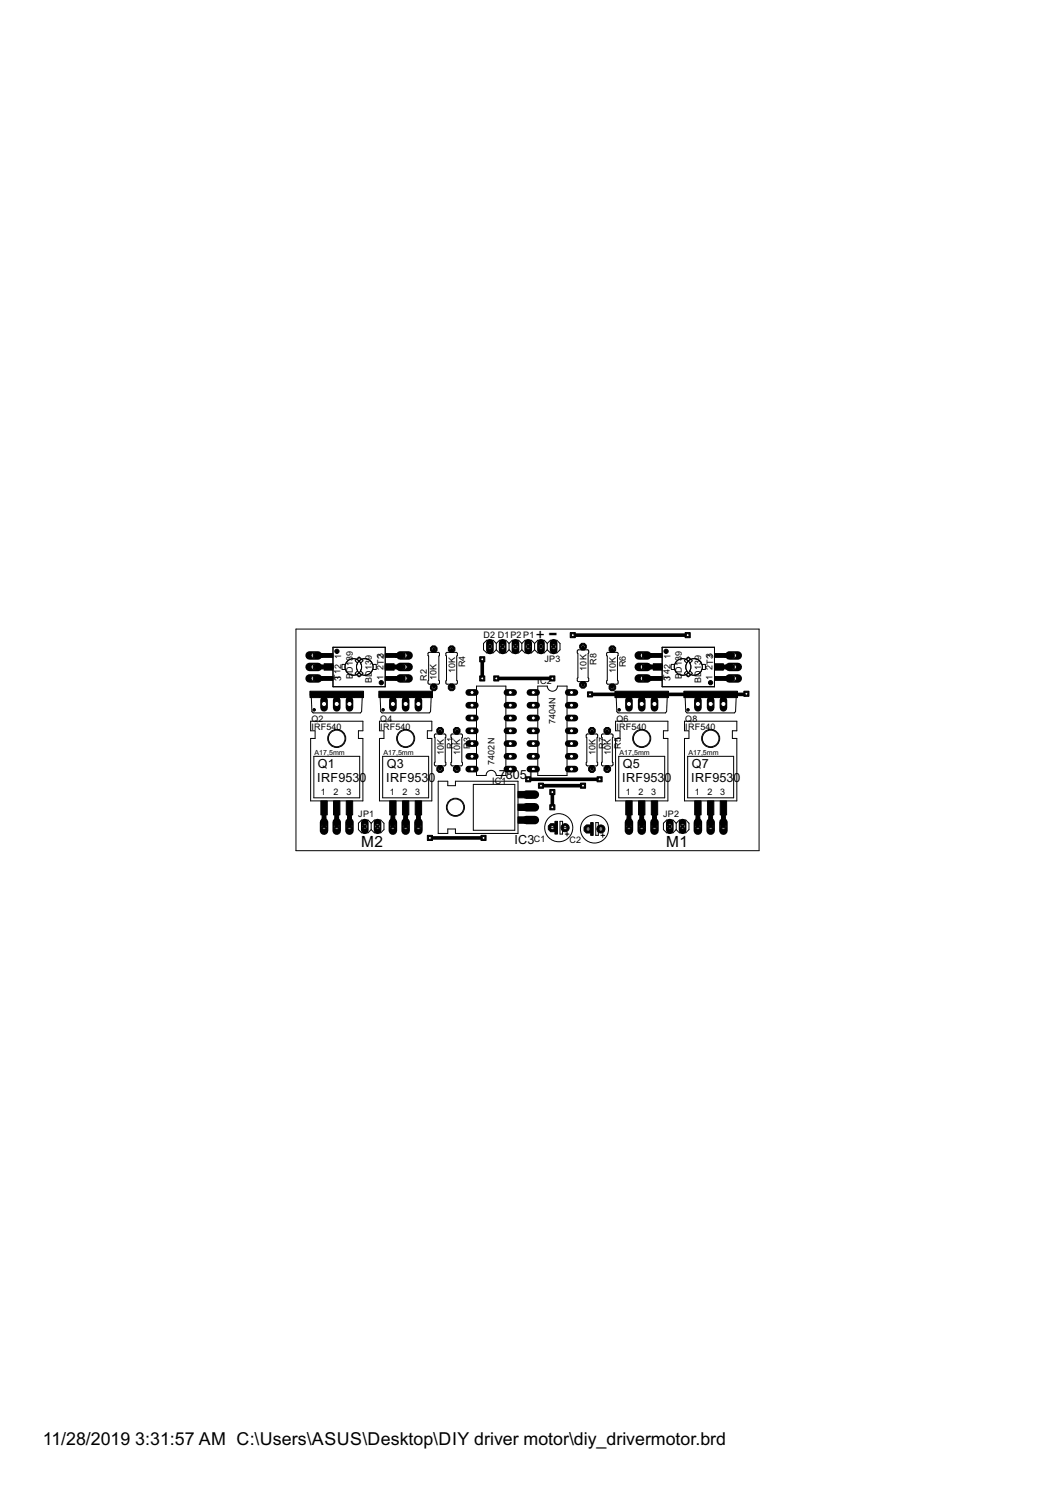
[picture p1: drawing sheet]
<svg xmlns="http://www.w3.org/2000/svg" width="210mm" height="297mm" viewBox="0 0 210 297" stroke-linecap="round" stroke-linejoin="round" font-family="sans-serif">
<path d="M95.9 131.2v3.8M98.7 135h11.2M114 126.4h22.8M148.5 138l-.1 .2h-31M105.1 155h14.2M107.6 156.3h8.4M109.9 157.6v3M85.5 166.7h10.7" fill="none" stroke="#000" stroke-width=".72"/>
<circle cx="109.9" cy="164.7" r=".87" fill="#000" stroke="#000" stroke-width=".2"/>
<circle cx="109.9" cy="164.7" r=".4" fill="#fff" stroke="#000" stroke-width=".2"/>
<circle cx="112.4" cy="164.7" r=".8" fill="#000" stroke="#000" stroke-width=".2"/>
<circle cx="112.4" cy="164.7" r=".4" fill="#fff" stroke="#000" stroke-width=".2"/>
<path d="M64.5 163.6v1.7" fill="none" stroke="#000" stroke-width="1.7"/>
<circle cx="64.5" cy="164.4" r=".55" fill="#fff" stroke="#000" stroke-width=".2"/>
<path d="M67 163.6v1.7" fill="none" stroke="#000" stroke-width="1.7"/>
<circle cx="67" cy="164.4" r=".55" fill="#fff" stroke="#000" stroke-width=".2"/>
<path d="M69.5 163.6v1.7" fill="none" stroke="#000" stroke-width="1.7"/>
<circle cx="69.5" cy="164.4" r=".55" fill="#fff" stroke="#000" stroke-width=".2"/>
<circle cx="87.6" cy="145.4" r=".71" fill="#000" stroke="#000" stroke-width=".2"/>
<circle cx="87.6" cy="145.4" r=".4" fill="#fff" stroke="#000" stroke-width=".2"/>
<circle cx="87.6" cy="153" r=".71" fill="#000" stroke="#000" stroke-width=".2"/>
<circle cx="87.6" cy="153" r=".4" fill="#fff" stroke="#000" stroke-width=".2"/>
<path d="M79.6 135h1.7" fill="none" stroke="#000" stroke-width="1.7"/>
<circle cx="80.5" cy="135" r=".55" fill="#fff" stroke="#000" stroke-width=".2"/>
<path d="M79.6 132.7h1.7" fill="none" stroke="#000" stroke-width="1.7"/>
<circle cx="80.5" cy="132.7" r=".55" fill="#fff" stroke="#000" stroke-width=".2"/>
<path d="M79.6 130.4h1.7" fill="none" stroke="#000" stroke-width="1.7"/>
<circle cx="80.5" cy="130.4" r=".55" fill="#fff" stroke="#000" stroke-width=".2"/>
<path d="M100.9 153h1.3" fill="none" stroke="#000" stroke-width="1.3"/>
<circle cx="101.5" cy="153" r=".4" fill="#fff" stroke="#000" stroke-width=".2"/>
<path d="M100.9 150.5h1.3" fill="none" stroke="#000" stroke-width="1.3"/>
<circle cx="101.5" cy="150.5" r=".4" fill="#fff" stroke="#000" stroke-width=".2"/>
<path d="M100.9 137.8h1.3" fill="none" stroke="#000" stroke-width="1.3"/>
<circle cx="101.5" cy="137.8" r=".4" fill="#fff" stroke="#000" stroke-width=".2"/>
<path d="M93.3 137.8h1.3" fill="none" stroke="#000" stroke-width="1.3"/>
<circle cx="93.9" cy="137.8" r=".4" fill="#fff" stroke="#000" stroke-width=".2"/>
<path d="M100.9 147.9h1.3" fill="none" stroke="#000" stroke-width="1.3"/>
<circle cx="101.5" cy="147.9" r=".4" fill="#fff" stroke="#000" stroke-width=".2"/>
<path d="M100.9 145.4h1.3" fill="none" stroke="#000" stroke-width="1.3"/>
<circle cx="101.5" cy="145.4" r=".4" fill="#fff" stroke="#000" stroke-width=".2"/>
<path d="M100.9 140.3h1.3" fill="none" stroke="#000" stroke-width="1.3"/>
<circle cx="101.5" cy="140.3" r=".4" fill="#fff" stroke="#000" stroke-width=".2"/>
<path d="M100.9 142.9h1.3" fill="none" stroke="#000" stroke-width="1.3"/>
<circle cx="101.5" cy="142.9" r=".4" fill="#fff" stroke="#000" stroke-width=".2"/>
<path d="M93.3 140.3h1.3" fill="none" stroke="#000" stroke-width="1.3"/>
<circle cx="93.9" cy="140.3" r=".4" fill="#fff" stroke="#000" stroke-width=".2"/>
<path d="M93.3 142.9h1.3" fill="none" stroke="#000" stroke-width="1.3"/>
<circle cx="93.9" cy="142.9" r=".4" fill="#fff" stroke="#000" stroke-width=".2"/>
<path d="M93.3 145.4h1.3" fill="none" stroke="#000" stroke-width="1.3"/>
<circle cx="93.9" cy="145.4" r=".4" fill="#fff" stroke="#000" stroke-width=".2"/>
<path d="M93.3 147.9h1.3" fill="none" stroke="#000" stroke-width="1.3"/>
<circle cx="93.9" cy="147.9" r=".4" fill="#fff" stroke="#000" stroke-width=".2"/>
<path d="M93.3 150.5h1.3" fill="none" stroke="#000" stroke-width="1.3"/>
<circle cx="93.9" cy="150.5" r=".4" fill="#fff" stroke="#000" stroke-width=".2"/>
<path d="M93.3 153h1.3" fill="none" stroke="#000" stroke-width="1.3"/>
<circle cx="93.9" cy="153" r=".4" fill="#fff" stroke="#000" stroke-width=".2"/>
<path d="M105.4 137.8h1.4" fill="none" stroke="#000" stroke-width="1.3"/>
<circle cx="106.1" cy="137.8" r=".4" fill="#fff" stroke="#000" stroke-width=".2"/>
<path d="M105.4 140.3h1.4" fill="none" stroke="#000" stroke-width="1.3"/>
<circle cx="106.1" cy="140.3" r=".4" fill="#fff" stroke="#000" stroke-width=".2"/>
<path d="M105.4 153h1.4" fill="none" stroke="#000" stroke-width="1.3"/>
<circle cx="106.1" cy="153" r=".4" fill="#fff" stroke="#000" stroke-width=".2"/>
<path d="M113.1 153h1.3" fill="none" stroke="#000" stroke-width="1.3"/>
<circle cx="113.7" cy="153" r=".4" fill="#fff" stroke="#000" stroke-width=".2"/>
<path d="M105.4 142.9h1.4" fill="none" stroke="#000" stroke-width="1.3"/>
<circle cx="106.1" cy="142.9" r=".4" fill="#fff" stroke="#000" stroke-width=".2"/>
<path d="M105.4 145.4h1.4" fill="none" stroke="#000" stroke-width="1.3"/>
<circle cx="106.1" cy="145.4" r=".4" fill="#fff" stroke="#000" stroke-width=".2"/>
<path d="M105.4 150.5h1.4" fill="none" stroke="#000" stroke-width="1.3"/>
<circle cx="106.1" cy="150.5" r=".4" fill="#fff" stroke="#000" stroke-width=".2"/>
<path d="M105.4 147.9h1.4" fill="none" stroke="#000" stroke-width="1.3"/>
<circle cx="106.1" cy="147.9" r=".4" fill="#fff" stroke="#000" stroke-width=".2"/>
<path d="M113.1 150.5h1.3" fill="none" stroke="#000" stroke-width="1.3"/>
<circle cx="113.7" cy="150.5" r=".4" fill="#fff" stroke="#000" stroke-width=".2"/>
<path d="M113.1 147.9h1.3" fill="none" stroke="#000" stroke-width="1.3"/>
<circle cx="113.7" cy="147.9" r=".4" fill="#fff" stroke="#000" stroke-width=".2"/>
<path d="M113.1 145.4h1.3" fill="none" stroke="#000" stroke-width="1.3"/>
<circle cx="113.7" cy="145.4" r=".4" fill="#fff" stroke="#000" stroke-width=".2"/>
<path d="M113.1 142.9h1.3" fill="none" stroke="#000" stroke-width="1.3"/>
<circle cx="113.7" cy="142.9" r=".4" fill="#fff" stroke="#000" stroke-width=".2"/>
<path d="M113.1 140.3h1.3" fill="none" stroke="#000" stroke-width="1.3"/>
<circle cx="113.7" cy="140.3" r=".4" fill="#fff" stroke="#000" stroke-width=".2"/>
<path d="M113.1 137.8h1.3" fill="none" stroke="#000" stroke-width="1.3"/>
<circle cx="113.7" cy="137.8" r=".4" fill="#fff" stroke="#000" stroke-width=".2"/>
<path d="M78.2 163.6v1.7" fill="none" stroke="#000" stroke-width="1.7"/>
<circle cx="78.2" cy="164.4" r=".55" fill="#fff" stroke="#000" stroke-width=".2"/>
<path d="M80.7 163.6v1.7" fill="none" stroke="#000" stroke-width="1.7"/>
<circle cx="80.7" cy="164.4" r=".55" fill="#fff" stroke="#000" stroke-width=".2"/>
<path d="M83.2 163.6v1.7" fill="none" stroke="#000" stroke-width="1.7"/>
<circle cx="83.2" cy="164.4" r=".55" fill="#fff" stroke="#000" stroke-width=".2"/>
<path d="M61.6 130.4h1.7" fill="none" stroke="#000" stroke-width="1.7"/>
<circle cx="62.4" cy="130.4" r=".55" fill="#fff" stroke="#000" stroke-width=".2"/>
<path d="M61.6 132.7h1.7" fill="none" stroke="#000" stroke-width="1.7"/>
<circle cx="62.4" cy="132.7" r=".55" fill="#fff" stroke="#000" stroke-width=".2"/>
<path d="M61.6 135h1.7" fill="none" stroke="#000" stroke-width="1.7"/>
<circle cx="62.4" cy="135" r=".55" fill="#fff" stroke="#000" stroke-width=".2"/>
<circle cx="86.3" cy="136.8" r=".71" fill="#000" stroke="#000" stroke-width=".2"/>
<circle cx="86.3" cy="136.8" r=".4" fill="#fff" stroke="#000" stroke-width=".2"/>
<circle cx="86.3" cy="129.2" r=".71" fill="#000" stroke="#000" stroke-width=".2"/>
<circle cx="86.3" cy="129.2" r=".4" fill="#fff" stroke="#000" stroke-width=".2"/>
<circle cx="90.9" cy="145.4" r=".71" fill="#000" stroke="#000" stroke-width=".2"/>
<circle cx="90.9" cy="145.4" r=".4" fill="#fff" stroke="#000" stroke-width=".2"/>
<circle cx="90.9" cy="153" r=".71" fill="#000" stroke="#000" stroke-width=".2"/>
<circle cx="90.9" cy="153" r=".4" fill="#fff" stroke="#000" stroke-width=".2"/>
<circle cx="89.9" cy="129.2" r=".71" fill="#000" stroke="#000" stroke-width=".2"/>
<circle cx="89.9" cy="129.2" r=".4" fill="#fff" stroke="#000" stroke-width=".2"/>
<circle cx="89.9" cy="136.8" r=".71" fill="#000" stroke="#000" stroke-width=".2"/>
<circle cx="89.9" cy="136.8" r=".4" fill="#fff" stroke="#000" stroke-width=".2"/>
<path d="M72.6 163.7v1.5" fill="none" stroke="#000" stroke-width="1.5"/>
<circle cx="72.6" cy="164.4" r=".51" fill="#fff" stroke="#000" stroke-width=".2"/>
<path d="M75.1 163.7v1.5" fill="none" stroke="#000" stroke-width="1.5"/>
<circle cx="75.1" cy="164.4" r=".51" fill="#fff" stroke="#000" stroke-width=".2"/>
<path d="M125.1 163.6v1.7" fill="none" stroke="#000" stroke-width="1.7"/>
<circle cx="125.1" cy="164.4" r=".55" fill="#fff" stroke="#000" stroke-width=".2"/>
<path d="M127.7 163.6v1.7" fill="none" stroke="#000" stroke-width="1.7"/>
<circle cx="127.7" cy="164.4" r=".55" fill="#fff" stroke="#000" stroke-width=".2"/>
<path d="M130.2 163.6v1.7" fill="none" stroke="#000" stroke-width="1.7"/>
<circle cx="130.2" cy="164.4" r=".55" fill="#fff" stroke="#000" stroke-width=".2"/>
<path d="M127.1 130.4h1.7" fill="none" stroke="#000" stroke-width="1.7"/>
<circle cx="127.9" cy="130.4" r=".55" fill="#fff" stroke="#000" stroke-width=".2"/>
<path d="M127.1 132.7h1.7" fill="none" stroke="#000" stroke-width="1.7"/>
<circle cx="127.9" cy="132.7" r=".55" fill="#fff" stroke="#000" stroke-width=".2"/>
<path d="M127.1 135h1.7" fill="none" stroke="#000" stroke-width="1.7"/>
<circle cx="127.9" cy="135" r=".55" fill="#fff" stroke="#000" stroke-width=".2"/>
<circle cx="120.8" cy="145.4" r=".71" fill="#000" stroke="#000" stroke-width=".2"/>
<circle cx="120.8" cy="145.4" r=".4" fill="#fff" stroke="#000" stroke-width=".2"/>
<circle cx="120.8" cy="153" r=".71" fill="#000" stroke="#000" stroke-width=".2"/>
<circle cx="120.8" cy="153" r=".4" fill="#fff" stroke="#000" stroke-width=".2"/>
<path d="M138.9 163.6v1.7" fill="none" stroke="#000" stroke-width="1.7"/>
<circle cx="138.9" cy="164.4" r=".55" fill="#fff" stroke="#000" stroke-width=".2"/>
<path d="M141.4 163.6v1.7" fill="none" stroke="#000" stroke-width="1.7"/>
<circle cx="141.4" cy="164.4" r=".55" fill="#fff" stroke="#000" stroke-width=".2"/>
<path d="M143.9 163.6v1.7" fill="none" stroke="#000" stroke-width="1.7"/>
<circle cx="143.9" cy="164.4" r=".55" fill="#fff" stroke="#000" stroke-width=".2"/>
<path d="M145.1 135h1.7" fill="none" stroke="#000" stroke-width="1.7"/>
<circle cx="146" cy="135" r=".55" fill="#fff" stroke="#000" stroke-width=".2"/>
<path d="M145.1 132.7h1.7" fill="none" stroke="#000" stroke-width="1.7"/>
<circle cx="146" cy="132.7" r=".55" fill="#fff" stroke="#000" stroke-width=".2"/>
<path d="M145.1 130.4h1.7" fill="none" stroke="#000" stroke-width="1.7"/>
<circle cx="146" cy="130.4" r=".55" fill="#fff" stroke="#000" stroke-width=".2"/>
<circle cx="121.8" cy="129.2" r=".71" fill="#000" stroke="#000" stroke-width=".2"/>
<circle cx="121.8" cy="129.2" r=".4" fill="#fff" stroke="#000" stroke-width=".2"/>
<circle cx="121.8" cy="136.8" r=".71" fill="#000" stroke="#000" stroke-width=".2"/>
<circle cx="121.8" cy="136.8" r=".4" fill="#fff" stroke="#000" stroke-width=".2"/>
<circle cx="117.8" cy="145.4" r=".71" fill="#000" stroke="#000" stroke-width=".2"/>
<circle cx="117.8" cy="145.4" r=".4" fill="#fff" stroke="#000" stroke-width=".2"/>
<circle cx="117.8" cy="153" r=".71" fill="#000" stroke="#000" stroke-width=".2"/>
<circle cx="117.8" cy="153" r=".4" fill="#fff" stroke="#000" stroke-width=".2"/>
<circle cx="116" cy="128.7" r=".71" fill="#000" stroke="#000" stroke-width=".2"/>
<circle cx="116" cy="128.7" r=".4" fill="#fff" stroke="#000" stroke-width=".2"/>
<circle cx="116" cy="136.2" r=".71" fill="#000" stroke="#000" stroke-width=".2"/>
<circle cx="116" cy="136.2" r=".4" fill="#fff" stroke="#000" stroke-width=".2"/>
<path d="M133.3 163.7v1.5" fill="none" stroke="#000" stroke-width="1.5"/>
<circle cx="133.3" cy="164.4" r=".51" fill="#fff" stroke="#000" stroke-width=".2"/>
<path d="M135.8 163.7v1.5" fill="none" stroke="#000" stroke-width="1.5"/>
<circle cx="135.8" cy="164.4" r=".51" fill="#fff" stroke="#000" stroke-width=".2"/>
<path d="M104.8 163.2h1.6" fill="none" stroke="#000" stroke-width="1.7"/>
<circle cx="105.6" cy="163.2" r=".55" fill="#fff" stroke="#000" stroke-width=".2"/>
<path d="M104.8 160.6h1.6" fill="none" stroke="#000" stroke-width="1.7"/>
<circle cx="105.6" cy="160.6" r=".55" fill="#fff" stroke="#000" stroke-width=".2"/>
<path d="M104.8 158.1h1.6" fill="none" stroke="#000" stroke-width="1.7"/>
<circle cx="105.6" cy="158.1" r=".55" fill="#fff" stroke="#000" stroke-width=".2"/>
<circle cx="117" cy="164.9" r=".87" fill="#000" stroke="#000" stroke-width=".2"/>
<circle cx="117" cy="164.9" r=".4" fill="#fff" stroke="#000" stroke-width=".2"/>
<circle cx="119.5" cy="164.9" r=".8" fill="#000" stroke="#000" stroke-width=".2"/>
<circle cx="119.5" cy="164.9" r=".4" fill="#fff" stroke="#000" stroke-width=".2"/>
<path d="M110.2 127.9v1.5" fill="none" stroke="#000" stroke-width="1.5"/>
<circle cx="110.2" cy="128.7" r=".51" fill="#fff" stroke="#000" stroke-width=".2"/>
<path d="M107.6 127.9v1.5" fill="none" stroke="#000" stroke-width="1.5"/>
<circle cx="107.6" cy="128.7" r=".51" fill="#fff" stroke="#000" stroke-width=".2"/>
<path d="M105.1 127.9v1.5" fill="none" stroke="#000" stroke-width="1.5"/>
<circle cx="105.1" cy="128.7" r=".51" fill="#fff" stroke="#000" stroke-width=".2"/>
<path d="M102.6 127.9v1.5" fill="none" stroke="#000" stroke-width="1.5"/>
<circle cx="102.6" cy="128.7" r=".51" fill="#fff" stroke="#000" stroke-width=".2"/>
<path d="M100 127.9v1.5" fill="none" stroke="#000" stroke-width="1.5"/>
<circle cx="100" cy="128.7" r=".51" fill="#fff" stroke="#000" stroke-width=".2"/>
<path d="M97.5 127.9v1.5" fill="none" stroke="#000" stroke-width="1.5"/>
<circle cx="97.5" cy="128.7" r=".51" fill="#fff" stroke="#000" stroke-width=".2"/>
<path d="M64.5 139.3v1.5" fill="none" stroke="#000" stroke-width="1.5"/>
<circle cx="64.5" cy="140.1" r=".51" fill="#fff" stroke="#000" stroke-width=".2"/>
<path d="M67 139.3v1.5" fill="none" stroke="#000" stroke-width="1.5"/>
<circle cx="67" cy="140.1" r=".51" fill="#fff" stroke="#000" stroke-width=".2"/>
<path d="M69.5 139.3v1.5" fill="none" stroke="#000" stroke-width="1.5"/>
<circle cx="69.5" cy="140.1" r=".51" fill="#fff" stroke="#000" stroke-width=".2"/>
<path d="M78.2 139.3v1.5" fill="none" stroke="#000" stroke-width="1.5"/>
<circle cx="78.2" cy="140.1" r=".51" fill="#fff" stroke="#000" stroke-width=".2"/>
<path d="M80.7 139.3v1.5" fill="none" stroke="#000" stroke-width="1.5"/>
<circle cx="80.7" cy="140.1" r=".51" fill="#fff" stroke="#000" stroke-width=".2"/>
<path d="M83.2 139.3v1.5" fill="none" stroke="#000" stroke-width="1.5"/>
<circle cx="83.2" cy="140.1" r=".51" fill="#fff" stroke="#000" stroke-width=".2"/>
<path d="M125.1 139.3v1.5" fill="none" stroke="#000" stroke-width="1.5"/>
<circle cx="125.1" cy="140.1" r=".51" fill="#fff" stroke="#000" stroke-width=".2"/>
<path d="M127.7 139.3v1.5" fill="none" stroke="#000" stroke-width="1.5"/>
<circle cx="127.7" cy="140.1" r=".51" fill="#fff" stroke="#000" stroke-width=".2"/>
<path d="M130.2 139.3v1.5" fill="none" stroke="#000" stroke-width="1.5"/>
<circle cx="130.2" cy="140.1" r=".51" fill="#fff" stroke="#000" stroke-width=".2"/>
<path d="M138.9 139.3v1.5" fill="none" stroke="#000" stroke-width="1.5"/>
<circle cx="138.9" cy="140.1" r=".51" fill="#fff" stroke="#000" stroke-width=".2"/>
<path d="M141.4 139.3v1.5" fill="none" stroke="#000" stroke-width="1.5"/>
<circle cx="141.4" cy="140.1" r=".51" fill="#fff" stroke="#000" stroke-width=".2"/>
<path d="M143.9 139.3v1.5" fill="none" stroke="#000" stroke-width="1.5"/>
<circle cx="143.9" cy="140.1" r=".51" fill="#fff" stroke="#000" stroke-width=".2"/>
<path d="M98.2 134.5h1.1v1h-1.1z" fill="#000" stroke="#000" stroke-width=".2"/>
<circle cx="98.7" cy="135" r=".3" fill="#fff" stroke="#000" stroke-width=".2"/>
<path d="M109.4 134.5h1v1h-1z" fill="#000" stroke="#000" stroke-width=".2"/>
<circle cx="109.9" cy="135" r=".3" fill="#fff" stroke="#000" stroke-width=".2"/>
<path d="M109.4 157.1h1v1h-1z" fill="#000" stroke="#000" stroke-width=".2"/>
<circle cx="109.9" cy="157.6" r=".3" fill="#fff" stroke="#000" stroke-width=".2"/>
<path d="M109.4 160.1h1v1h-1z" fill="#000" stroke="#000" stroke-width=".2"/>
<circle cx="109.9" cy="160.6" r=".3" fill="#fff" stroke="#000" stroke-width=".2"/>
<path d="M95.7 166.2h1v1h-1z" fill="#000" stroke="#000" stroke-width=".2"/>
<circle cx="96.2" cy="166.7" r=".3" fill="#fff" stroke="#000" stroke-width=".2"/>
<path d="M85 166.2h1v1h-1z" fill="#000" stroke="#000" stroke-width=".2"/>
<circle cx="85.5" cy="166.7" r=".3" fill="#fff" stroke="#000" stroke-width=".2"/>
<path d="M136.3 125.9h1v1h-1z" fill="#000" stroke="#000" stroke-width=".2"/>
<circle cx="136.8" cy="126.4" r=".3" fill="#fff" stroke="#000" stroke-width=".2"/>
<path d="M113.5 125.9h1v1h-1z" fill="#000" stroke="#000" stroke-width=".2"/>
<circle cx="114" cy="126.4" r=".3" fill="#fff" stroke="#000" stroke-width=".2"/>
<path d="M95.4 134.5h1.1v1h-1.1z" fill="#000" stroke="#000" stroke-width=".2"/>
<circle cx="95.9" cy="135" r=".3" fill="#fff" stroke="#000" stroke-width=".2"/>
<path d="M95.4 130.7h1.1v1h-1.1z" fill="#000" stroke="#000" stroke-width=".2"/>
<circle cx="95.9" cy="131.2" r=".3" fill="#fff" stroke="#000" stroke-width=".2"/>
<path d="M116.9 137.6h1v1.1h-1z" fill="#000" stroke="#000" stroke-width=".2"/>
<circle cx="117.4" cy="138.2" r=".3" fill="#fff" stroke="#000" stroke-width=".2"/>
<path d="M148 137.5h1v1h-1z" fill="#000" stroke="#000" stroke-width=".2"/>
<circle cx="148.5" cy="138" r=".3" fill="#fff" stroke="#000" stroke-width=".2"/>
<path d="M107.1 155.8h1v1h-1z" fill="#000" stroke="#000" stroke-width=".2"/>
<circle cx="107.6" cy="156.3" r=".3" fill="#fff" stroke="#000" stroke-width=".2"/>
<path d="M115.5 155.8h1v1h-1z" fill="#000" stroke="#000" stroke-width=".2"/>
<circle cx="116" cy="156.3" r=".3" fill="#fff" stroke="#000" stroke-width=".2"/>
<path d="M104.6 154.5h1v1.1h-1z" fill="#000" stroke="#000" stroke-width=".2"/>
<circle cx="105.1" cy="155" r=".3" fill="#fff" stroke="#000" stroke-width=".2"/>
<path d="M118.8 154.5h1v1.1h-1z" fill="#000" stroke="#000" stroke-width=".2"/>
<circle cx="119.3" cy="155" r=".3" fill="#fff" stroke="#000" stroke-width=".2"/>
<g fill="none" stroke="#000" stroke-width=".2">
<path d="M58.9 125.2h92.1v44h-92.1zM61.9 138.7l.2 2.9 .2 .2h9.4l.2-.2 .2-2.9M66.3 128.8h10.3v7.8h-10.3zM68.7 132.2h-.6l-.1 .3 .1 .7h.6M71 131.2l.5-.5 .3 .3 .4 .5-.4 .4M71.1 133.5l-.4 .4 .2 .3 .5 .4 .5-.4M71.8 133.5l.4 .4-.4 .6-.3 .1-.5-.4M71.9 131.2l-.5-.5-.5 .5-.2 .3 .4 .4M74.2 132.2h.6l.1 .3-.1 .7h-.6M75.6 138.7l.2 2.9 .2 .2h9.4l.3-.2 .1-2.9M85.3 129.8h2l.1 .1-.1 5.5 .1 .5-.1 .2h-1.9l-.2-.1 .1-5.5-.1-.5zM88.8 129.9l2-.1 .2 .1-.1 5.5 .1 .5-.2 .2h-1.8l-.3-.1v-.5l.1-.1z"/>
<path d="M94.8 136.5h5.8v17.8h-1.9a1.02 1.02 0 0 0-1-1 1.02 1.02 0 0 0-1 1h-1.9zM98.7 128l-.6-.6h-1.3l-.6 .6v1.3l.6 .6h1.3l.6-.6M98.7 129.3l.7 .6h1.2l.7-.6M98.7 128v1.3M98.7 128l.7-.6h1.2l.7 .6M101.3 129.3l.6 .6h1.3l.6-.6M101.3 128v1.3M101.3 128l.6-.6h1.3l.6 .6M103.8 129.3l.7 .6h1.2l.7-.6M103.8 128l.7-.6h1.2l.7 .6M103.8 128v1.3M106.4 129.3l.6 .6h1.3l.6-.6"/>
<path d="M106.4 128l.6-.6h1.3l.6 .6M106.4 128v1.3M107 136.5h1.9a1.02 1.02 0 0 0 1 1 1.02 1.02 0 0 0 1-1h1.9v17.8h-5.8zM108.9 128l.6-.6h1.3l.6 .6v1.3l-.6 .6h-1.3l-.6-.6M108.9 128v1.3M114.9 129.3h2.1l.1 .1-.1 5.5 .1 .5-.1 .2h-1.9l-.2-.1zM120.8 129.9l2-.1 .2 .1-.1 5.5 .1 .5-.2 .2h-1.9l-.2-.1zM122.6 138.7l.1 2.9 .3 .2h9.4l.2-.2 .2-2.9M131.7 128.8h10.5v7.8h-10.5zM134.2 132.2h-.6l-.1 .3 .1 .7h.6M136.3 138.7l.1 2.9 .3 .2h9.4l.2-.2 .2-2.9M136.5 131.2l.5-.5 .5 .5 .2 .3-.4 .4"/>
<path d="M136.6 133.5l-.4 .4 .4 .6 .3 .1 .5-.4M137.3 133.5l.4 .4-.2 .3-.5 .4-.5-.4M137.4 131.2l-.5-.5-.3 .3-.4 .5 .4 .4M139.7 132.2h.6l.1 .3-.1 .7h-.6M61.8 143.5h10.4v1.9h-.9v1.5h.9v12.4h-10.4v-12.4h.9v-1.5h-.9zM62.4 150.5h9.2v8.2h-9.2zM75.5 143.5h10.4v1.9h-.9v1.5h.9v12.4h-10.4v-12.4h.9v-1.5h-.9zM76.1 150.5h9.2v8.2h-9.2zM86.5 146.1l2-.1 .2 .2-.1 5.4 .1 .5-.1 .3h-1.9l-.3-.2v-.5l.2-.1zM87.2 155.4h1.9v.9h1.5v-.9h12.5v10.4h-12.5v-.9h-1.5v.9h-1.9zM89.8 146.1l2-.1 .2 .2-.1 5.4 .1 .5-.2 .3h-1.8l-.3-.2v-.5l.2-.1zM94.2 156.1h8.2v9.1h-8.2z"/>
<path d="M116.7 146.1l2-.1 .2 .2-.1 5.4 .1 .5-.1 .3h-1.9l-.3-.2v-.5l.2-.1zM119.8 146.1l1.9-.1 .2 .2-.1 5.4 .2 .5-.2 .3h-1.9l-.2-.2v-.5l.1-.1zM122.5 143.5h10.4v1.9h-.9v1.5h.9v12.4h-10.4v-12.4h.9v-1.5h-.9zM123.1 150.5h9.1v8.2h-9.1zM136.2 143.5h10.4v1.9h-.9v1.5h.9v12.4h-10.4v-12.4h.9v-1.5h-.9zM136.8 150.5h9.2v8.2h-9.2zM73.9 163.8l-.7-.6h-1.3l-.6 .6v1.3l.6 .6h1.3l.7-.6M73.9 163.8l.6-.6h1.3l.6 .6v1.3l-.6 .6h-1.3l-.6-.6M73.9 163.8v1.3M109.5 164.7h1M111.4 163.4h.5v2.5h-.5zM111.9 164.7h.9"/>
<path d="M112.4 165.9h.8M112.8 165.6v.7M116.6 164.9h1M118.5 163.7h.5v2.5h-.5zM119 164.9h.9M119.5 166.2h.8M119.9 165.8v.8M134.5 163.8l-.6-.6h-1.3l-.6 .6v1.3l.6 .6h1.3l.6-.6M134.5 163.8l.7-.6h1.2l.7 .6v1.3l-.7 .6h-1.2l-.7-.6M134.5 163.8v1.3"/>
<circle cx="70.3" cy="132.7" r="1.65"/>
<circle cx="72.6" cy="132.7" r="1.65"/>
<circle cx="135.8" cy="132.7" r="1.65"/>
<circle cx="138.1" cy="132.7" r="1.65"/>
<circle cx="67" cy="146.9" r="1.8"/>
<circle cx="67" cy="146.9" r="1.65"/>
<circle cx="80.7" cy="146.9" r="1.8"/>
<circle cx="80.7" cy="146.9" r="1.65"/>
<circle cx="127.7" cy="146.9" r="1.8"/>
<circle cx="127.7" cy="146.9" r="1.65"/>
<circle cx="141.4" cy="146.9" r="1.8"/>
<circle cx="141.4" cy="146.9" r="1.65"/>
<circle cx="90.6" cy="160.6" r="1.8"/>
<circle cx="90.6" cy="160.6" r="1.65"/>
<circle cx="111.2" cy="164.7" r="2.79"/>
<circle cx="118.3" cy="164.9" r="2.79"/>
</g>
<g fill="#000" stroke="#000" stroke-width=".2">
<path d="M61.7 137.5h10.6v.8h-10.6zM61.7 138.3h1.9v.5h-1.9zM62.3 130h1.8v.8h-1.8zM62.3 132.3h1.8v.8h-1.8zM62.3 134.6h1.8v.8h-1.8zM63.6 138.3h1.8v.5h-1.8zM64.1 130h2.2v.8h-2.2zM64.1 132.3h2.2v.8h-2.2zM64.1 134.6h2.2v.8h-2.2zM64.5 132.1h1.8v1.2h-1.8zM65.4 138.3h.7v.5h-.7zM66.1 138.3h1.8v.5h-1.8z"/>
<path d="M67.9 138.3h.7v.5h-.7zM68.6 138.3h1.8v.5h-1.8zM70.4 138.3h1.9v.5h-1.9zM75.4 137.5h10.6v.8h-10.6zM75.4 138.3h1.9v.5h-1.9zM76.6 132.1h1.8v1.2h-1.8zM76.6 134.6h2.2v.8h-2.2zM76.6 132.3h2.2v.8h-2.2zM76.6 130h2.2v.8h-2.2zM77.3 138.3h1.8v.5h-1.8zM78.8 134.6h1.8v.8h-1.8zM78.8 132.3h1.8v.8h-1.8z"/>
<path d="M78.8 130h1.8v.8h-1.8zM79.1 138.3h.7v.5h-.7zM79.8 138.3h1.8v.5h-1.8zM81.6 138.3h.8v.5h-.8zM82.4 138.3h1.7v.5h-1.7zM84.1 138.3h1.9v.5h-1.9zM86 136.1h.6v.3h-.6zM86 129.5h.6v.3h-.6zM89.6 129.5h.5v.3h-.5zM89.6 136.1h.5v.3h-.5zM97.2 128.4h.5v.5h-.5zM99.8 128.4h.5v.5h-.5z"/>
<path d="M102.3 128.4h.5v.5h-.5zM104.8 128.4h.5v.5h-.5zM107.4 128.4h.5v.5h-.5zM109.9 128.4h.5v.5h-.5zM115.7 129h.6v.3h-.6zM115.7 135.6h.6v.3h-.6zM121.5 129.5h.6v.3h-.6zM121.5 136.1h.6v.3h-.6zM122.3 137.5h10.7v.8h-10.7zM122.3 138.3h1.9v.5h-1.9zM124.2 138.3h1.8v.5h-1.8zM126 138.3h.8v.5h-.8z"/>
<path d="M126.8 138.3h1.8v.5h-1.8zM127.8 130h1.8v.8h-1.8zM127.8 132.3h1.8v.8h-1.8zM127.8 134.6h1.8v.8h-1.8zM128.6 138.3h.7v.5h-.7zM129.3 138.3h1.8v.5h-1.8zM129.6 130h2.1v.8h-2.1zM129.6 132.3h2.1v.8h-2.1zM129.6 134.6h2.1v.8h-2.1zM130 132.1h1.7v1.2h-1.7zM131.1 138.3h1.9v.5h-1.9zM136.1 137.5h10.6v.8h-10.6z"/>
<path d="M136.1 138.3h1.9v.5h-1.9zM138 138.3h1.7v.5h-1.7zM139.7 138.3h.8v.5h-.8zM140.5 138.3h1.8v.5h-1.8zM142.2 132.1h1.7v1.2h-1.7zM142.2 134.6h2.1v.8h-2.1zM142.2 132.3h2.1v.8h-2.1zM142.2 130h2.1v.8h-2.1zM142.3 138.3h.7v.5h-.7zM143 138.3h1.8v.5h-1.8zM144.3 134.6h1.8v.8h-1.8zM144.3 132.3h1.8v.8h-1.8z"/>
<path d="M144.3 130h1.8v.8h-1.8zM144.8 138.3h1.9v.5h-1.9zM63.8 159.3h1.3v2.8h-1.3zM66.4 159.3h1.2v2.8h-1.2zM68.9 159.3h1.3v2.8h-1.3zM77.5 159.3h1.3v2.8h-1.3zM80.1 159.3h1.2v2.8h-1.2zM82.6 159.3h1.3v2.8h-1.3zM87.3 145.8h.6v.2h-.6zM87.3 152.4h.6v.2h-.6zM90.6 145.8h.6v.2h-.6zM90.6 152.4h.6v.2h-.6z"/>
<path d="M103.1 160h2.8v1.2h-2.8zM103.1 157.5h2.8v1.2h-2.8zM105.9 157.7h.6v.8h-.6zM117.5 145.8h.6v.2h-.6zM117.5 152.4h.6v.2h-.6zM120.5 145.8h.6v.2h-.6zM120.5 152.4h.6v.2h-.6zM124.5 159.3h1.3v2.8h-1.3zM127 159.3h1.3v2.8h-1.3zM129.6 159.3h1.3v2.8h-1.3zM138.2 159.3h1.3v2.8h-1.3zM140.8 159.3h1.2v2.8h-1.2z"/>
<path d="M143.3 159.3h1.3v2.8h-1.3zM64.1 162.1h.8v.7h-.8zM64.1 162.8h.8v1.9h-.8zM66.6 162.1h.8v.7h-.8zM66.6 162.8h.8v1.9h-.8zM69.2 162.1h.7v.7h-.7zM69.2 162.8h.7v1.9h-.7zM72.3 164.2h.5v.5h-.5zM74.9 164.2h.5v.5h-.5zM77.8 162.1h.7v.7h-.7zM77.8 162.8h.7v1.9h-.7zM80.3 162.1h.8v.7h-.8z"/>
<path d="M80.3 162.8h.8v1.9h-.8zM82.9 162.1h.7v.7h-.7zM82.9 162.8h.7v1.9h-.7zM103.1 162.5h2.8v1.3h-2.8zM105.9 160.2h.6v.8h-.6zM105.9 162.8h.6v.7h-.6zM110.4 163.4h.5v2.5h-.5zM117.5 163.7h.5v2.5h-.5zM124.8 162.1h.7v.7h-.7zM124.8 162.8h.7v1.9h-.7zM127.3 162.1h.8v.7h-.8zM127.3 162.8h.8v1.9h-.8z"/>
<path d="M129.8 162.1h.8v.7h-.8zM129.8 162.8h.8v1.9h-.8zM133 164.2h.5v.5h-.5zM135.6 164.2h.5v.5h-.5zM138.5 162.1h.7v.7h-.7zM138.5 162.8h.7v1.9h-.7zM141 162.1h.8v.7h-.8zM141 162.8h.8v1.9h-.8zM143.6 162.1h.7v.7h-.7zM143.6 162.8h.7v1.9h-.7z"/>
</g>
<g fill="#000" stroke="#000" stroke-width=".2">
<circle cx="67" cy="129.6" r=".42"/>
<circle cx="75.9" cy="135.8" r=".42"/>
<circle cx="132.5" cy="129.6" r=".42"/>
<circle cx="141.4" cy="135.8" r=".42"/>
<circle cx="62.5" cy="141.2" r=".25"/>
<circle cx="76.2" cy="141.2" r=".25"/>
<circle cx="123.2" cy="141.2" r=".25"/>
<circle cx="136.9" cy="141.2" r=".25"/>
</g>
<g fill="none" stroke="#000" stroke-width=".61">
<path d="M86.3 129.2v.3M86.3 136.4v.4M89.9 129.2v.3M89.9 136.4v.4M116 128.7v.3M116 135.9v.3M121.8 129.2v.3M121.8 136.4v.4M87.6 145.4v.4M87.6 152.6v.4M90.9 145.4v.4M90.9 152.6v.4"/>
<path d="M117.8 145.4v.4M117.8 152.6v.4M120.8 145.4v.4M120.8 152.6v.4"/>
</g>
<text font-size="6" x="109.1" y="127.6">-</text>
<g font-size="4">
<text x="8.5" y="287.5">11/28/2019</text>
<text x="26.9" y="287.5">3:31:57 AM C:\Users\ASUS\Desktop\DIY driver motor\diy_drivermotor.brd</text>
</g>
<g font-size="3.4">
<text x="106.6" y="127.4">+</text>
<text x="71.9" y="168.5">M2</text>
<text x="132.6" y="168.5">M1</text>
</g>
<g font-size="2.8">
<text x="63.1" y="155.5">IRF9530</text>
<text x="63.2" y="152.9">Q1</text>
<text x="76.8" y="155.5">IRF9530</text>
<text x="76.9" y="152.9">Q3</text>
<text x="99.3" y="155">7805T</text>
<text x="123.8" y="155.5">IRF9530</text>
<text x="123.9" y="152.9">Q5</text>
<text x="137.5" y="155.5">IRF9530</text>
<text x="137.6" y="152.9">Q7</text>
<text x="102.3" y="167.9">IC3</text>
</g>
<g font-size="2">
<text x="67.9" y="131.2" transform="rotate(-90 67.9 131.2)">1</text>
<text x="96.2" y="126.9">D2 D1P2P1</text>
<text x="108.3" y="131.7">JP3</text>
<text x="133.4" y="131.2" transform="rotate(-90 133.4 131.2)">1</text>
<text x="67.9" y="135.5" transform="rotate(-90 67.9 135.5)">3T12</text>
<text x="70.2" y="135.1" transform="rotate(-90 70.2 135.1)">BD139</text>
<text x="74" y="135.8" transform="rotate(-90 74 135.8)">BD139</text>
<text x="76.3" y="135.2" transform="rotate(-90 76.3 135.2)">1</text>
<text x="76.3" y="133.2" transform="rotate(-90 76.3 133.2)">2T23</text>
<text x="84.9" y="135.5" transform="rotate(-90 84.9 135.5)">R2</text>
<text x="86.9" y="135.2" transform="rotate(-90 86.9 135.2)">10K</text>
<text x="90.6" y="133.9" transform="rotate(-90 90.6 133.9)">10K</text>
<text x="92.5" y="132.7" transform="rotate(-90 92.5 132.7)">R4</text>
<text x="106.9" y="136.1">IC2</text>
<text x="116.7" y="133.4" transform="rotate(-90 116.7 133.4)">10K</text>
<text x="118.7" y="132.2" transform="rotate(-90 118.7 132.2)">R8</text>
<text x="122.6" y="133.9" transform="rotate(-90 122.6 133.9)">10K</text>
<text x="124.5" y="132.7" transform="rotate(-90 124.5 132.7)">R6</text>
<text x="133.4" y="135.5" transform="rotate(-90 133.4 135.5)">3T42</text>
<text x="135.7" y="135.1" transform="rotate(-90 135.7 135.1)">BD139</text>
<text x="139.5" y="135.8" transform="rotate(-90 139.5 135.8)">BD139</text>
<text x="141.8" y="135.2" transform="rotate(-90 141.8 135.2)">1</text>
<text x="141.8" y="133.2" transform="rotate(-90 141.8 133.2)">2T33</text>
<text x="62" y="143.6">Q2</text>
<text x="75.7" y="143.6">Q4</text>
<text x="122.6" y="143.6">Q6</text>
<text x="136.3" y="143.6">Q8</text>
<text x="62" y="145.1">IRF540</text>
<text x="75.7" y="145.1">IRF540</text>
<text x="90.2" y="149" transform="rotate(-90 90.2 149)">R1</text>
<text x="93.5" y="149" transform="rotate(-90 93.5 149)">R3</text>
<text x="110.5" y="144" transform="rotate(-90 110.5 144)">7404N</text>
<text x="120.4" y="149" transform="rotate(-90 120.4 149)">R7</text>
<text x="122.6" y="145.1">IRF540</text>
<text x="123.5" y="149" transform="rotate(-90 123.5 149)">R5</text>
<text x="136.3" y="145.1">IRF540</text>
<text x="88.3" y="150.2" transform="rotate(-90 88.3 150.2)">10K</text>
<text x="91.6" y="150.2" transform="rotate(-90 91.6 150.2)">10K</text>
<text x="97.9" y="155.9">IC1</text>
<text x="98.4" y="152.1" transform="rotate(-90 98.4 152.1)">7402N</text>
<text x="118.5" y="150.2" transform="rotate(-90 118.5 150.2)">10K</text>
<text x="121.5" y="150.2" transform="rotate(-90 121.5 150.2)">10K</text>
<text x="63.8" y="158.1">1</text>
<text x="66.4" y="158.1">2</text>
<text x="68.9" y="158.1">3</text>
<text x="77.5" y="158.1">1</text>
<text x="80.1" y="158.1">2</text>
<text x="82.6" y="158.1">3</text>
<text x="124.5" y="158.1">1</text>
<text x="127" y="158.1">2</text>
<text x="129.6" y="158.1">3</text>
<text x="138.2" y="158.1">1</text>
<text x="140.8" y="158.1">2</text>
<text x="143.3" y="158.1">3</text>
<text x="71.3" y="162.6">JP1</text>
<text x="106.2" y="167.5">C1</text>
<text x="113.3" y="167.7">C2</text>
<text x="131.9" y="162.6">JP2</text>
</g>
<g font-size="1.6">
<text x="62.6" y="150.2">A17,5mm</text>
<text x="76.3" y="150.2">A17,5mm</text>
<text x="123.3" y="150.2">A17,5mm</text>
<text x="137" y="150.2">A17,5mm</text>
</g>
</svg>
